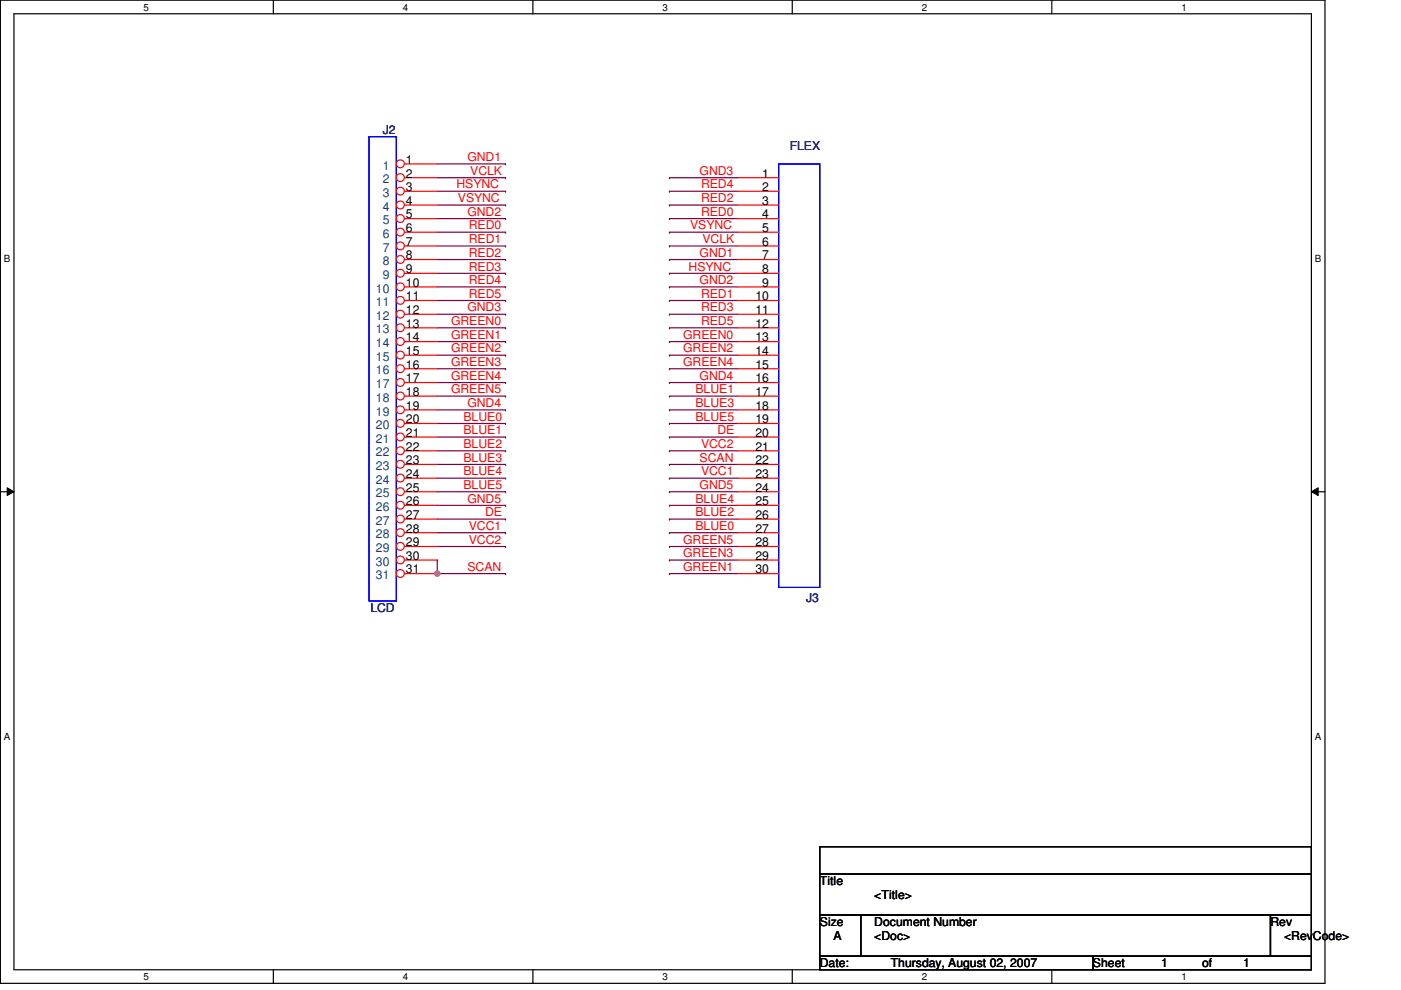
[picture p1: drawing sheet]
<svg xmlns="http://www.w3.org/2000/svg" width="297mm" height="210mm" viewBox="0 0 297 210" stroke-linecap="round" stroke-linejoin="round" font-family="sans-serif">
<path d="M.1 0h280.8v208.5h-280.8zM3 2.9h275v202.7h-275z" fill="none" stroke="#000" stroke-width=".25"/>
<g fill="#fff">
<path d="M30.4 .3h1.2v2.4h-1.2z"/>
<path d="M30.4 205.9h1.2v2.3h-1.2z"/>
</g>
<path d="M58 0v2.9M58 205.6v2.9" fill="none" stroke="#000" stroke-width=".25"/>
<g fill="#fff">
<path d="M85.4 .3h1.2v2.4h-1.2z"/>
<path d="M85.4 205.9h1.2v2.3h-1.2z"/>
</g>
<path d="M113 0v2.9M113 205.6v2.9" fill="none" stroke="#000" stroke-width=".25"/>
<g fill="#fff">
<path d="M140.5 .3h1.1v2.4h-1.1z"/>
<path d="M140.5 205.9h1.1v2.3h-1.1z"/>
</g>
<path d="M168 0v2.9M168 205.6v2.9" fill="none" stroke="#000" stroke-width=".25"/>
<g fill="#fff">
<path d="M195.4 .3h1.2v2.4h-1.2z"/>
<path d="M195.4 205.9h1.2v2.3h-1.2z"/>
</g>
<path d="M223 0v2.9M223 205.6v2.9" fill="none" stroke="#000" stroke-width=".25"/>
<g fill="#fff">
<path d="M250.5 .3h1.1v2.4h-1.1z"/>
<path d="M250.5 205.9h1.1v2.3h-1.1z"/>
<path d="M.8 53.6h1.4v2.3h-1.4z"/>
<path d="M278.8 53.6h1.3v2.3h-1.3z"/>
<path d="M.8 154.9h1.4v2.4h-1.4z"/>
<path d="M278.8 154.9h1.3v2.4h-1.3z"/>
</g>
<path d="M.1 104.3h2.9M278 104.3h2.9" fill="none" stroke="#000" stroke-width=".25"/>
<path d="M1.5 103.4l1.5 .9-1.5 .8zM278 104.3l1.5-.9v1.7z" fill="#000"/>
<path d="M1.5 103.4l1.5 .9-1.5 .8zM278 104.3l1.5-.9v1.7z" fill="none" stroke="#000" stroke-width=".21"/>
<g fill="none" stroke="#800040" stroke-width=".25">
<path d="M92.7 34.8h14.5M92.7 37.7h14.5M107.2 34.8h.1M107.2 37.7h.1M92.7 40.6h14.5M92.7 43.5h14.5M92.7 46.4h14.5M92.7 58h14.5M92.7 55h14.5M92.7 52.2h14.5M92.7 49.2h14.5M107.2 40.6h.1"/>
<path d="M107.2 43.5h.1M107.2 46.4h.1M107.2 58h.1M107.2 55h.1M107.2 52.2h.1M107.2 49.2h.1M92.7 63.7h14.5M92.7 60.8h14.5M92.7 78.2h14.5M92.7 75.3h14.5M92.7 72.4h14.5M92.7 69.5h14.5"/>
<path d="M92.7 66.6h14.5M107.2 63.7h.1M107.2 60.8h.1M107.2 78.2h.1M107.2 75.3h.1M107.2 72.4h.1M107.2 69.5h.1M107.2 66.6h.1M92.7 81.1h14.5M92.7 98.5h14.5M92.7 95.6h14.5M92.7 92.7h14.5"/>
<path d="M92.7 89.8h14.5M92.7 86.9h14.5M92.7 84h14.5M107.2 81.1h.1M107.2 98.5h.1M107.2 95.6h.1M107.2 92.7h.1M107.2 89.8h.1M107.2 86.9h.1M107.2 84h.1M92.7 115.9h14.5M92.7 112.9h14.5"/>
<path d="M92.7 110.1h14.5M92.7 107.1h14.5M92.7 104.3h14.5M92.7 101.4h14.5M107.2 115.9h.1M107.2 112.9h.1M107.2 110.1h.1M107.2 107.1h.1M107.2 104.3h.1M107.2 101.4h.1M92.7 121.6h14.5M107.2 121.6h.1"/>
</g>
<circle cx="92.7" cy="121.6" r=".56" fill="#f0f"/>
<circle cx="92.7" cy="121.6" r=".56" fill="none" stroke="#f0f" stroke-width=".25"/>
<g fill="none" stroke="#800040" stroke-width=".25">
<path d="M141.9 37.7h.1M141.9 37.7h14.5M141.9 40.6h.1M141.9 43.5h.1M141.9 46.4h.1M141.9 49.2h.1M141.9 52.2h.1M141.9 55h.1M141.9 58h.1M141.9 40.6h14.5M141.9 43.5h14.5M141.9 46.4h14.5"/>
<path d="M141.9 49.2h14.5M141.9 52.2h14.5M141.9 55h14.5M141.9 58h14.5M141.9 60.8h.1M141.9 63.7h.1M141.9 66.6h.1M141.9 69.5h.1M141.9 72.4h.1M141.9 75.3h.1M141.9 78.2h.1M141.9 60.8h14.5"/>
<path d="M141.9 63.7h14.5M141.9 66.6h14.5M141.9 69.5h14.5M141.9 72.4h14.5M141.9 75.3h14.5M141.9 78.2h14.5M141.9 81.1h.1M141.9 84h.1M141.9 86.9h.1M141.9 89.8h.1M141.9 92.7h.1M141.9 95.6h.1"/>
<path d="M141.9 98.5h.1M141.9 81.1h14.5M141.9 84h14.5M141.9 86.9h14.5M141.9 89.8h14.5M141.9 92.7h14.5M141.9 95.6h14.5M141.9 98.5h14.5M92.7 118.7h.1M92.7 118.7v2.9M141.9 101.4h.1M141.9 104.3h.1"/>
<path d="M141.9 107.1h.1M141.9 110.1h.1M141.9 112.9h.1M141.9 115.9h.1M141.9 118.7h.1M141.9 101.4h14.5M141.9 104.3h14.5M141.9 107.1h14.5M141.9 110.1h14.5M141.9 112.9h14.5M141.9 115.9h14.5M141.9 118.7h14.5"/>
<path d="M141.9 121.6h.1M141.9 121.6h14.5"/>
</g>
<path d="M173.8 179.5h104.2v5.8h-104.2zM173.8 185.3h104.2v8.7h-104.2zM173.8 194h8.7v8.7h-8.7zM182.5 194h86.9v8.7h-86.9zM269.4 194h8.6v8.7h-8.6zM173.8 202.7h57.9v2.9h-57.9zM231.7 202.7h46.3v2.9h-46.3z" fill="none" stroke="#000" stroke-width=".25"/>
<path d="M78.2 29h5.8v98.4h-5.8zM165.1 34.8h8.7v89.7h-8.7z" fill="none" stroke="#00f" stroke-width=".25"/>
<g fill="none" stroke="#f00" stroke-width=".25">
<path d="M156.4 37.7h8.7M156.4 40.6h8.7M156.4 43.5h8.7M156.4 46.4h8.7M156.4 49.2h8.7M156.4 52.2h8.7M156.4 55h8.7M156.4 58h8.7M156.4 60.8h8.7M156.4 63.7h8.7M156.4 66.6h8.7M156.4 69.5h8.7"/>
<path d="M156.4 72.4h8.7M156.4 75.3h8.7M156.4 78.2h8.7M156.4 81.1h8.7M156.4 84h8.7M156.4 86.9h8.7M156.4 89.8h8.7M156.4 92.7h8.7M156.4 95.6h8.7M156.4 98.5h8.7M156.4 101.4h8.7M156.4 104.3h8.7"/>
<path d="M156.4 107.1h8.7M156.4 110.1h8.7M156.4 112.9h8.7M156.4 115.9h8.7M156.4 118.7h8.7M156.4 121.6h8.7"/>
</g>
<circle cx="84.9" cy="34.7" r=".84" fill="#fff"/>
<g fill="none" stroke="#f00" stroke-width=".25">
<path d="M85.8 34.8h6.9"/>
<circle cx="84.9" cy="34.7" r=".84"/>
</g>
<circle cx="84.9" cy="37.7" r=".84" fill="#fff"/>
<g fill="none" stroke="#f00" stroke-width=".25">
<path d="M85.8 37.7h6.9"/>
<circle cx="84.9" cy="37.7" r=".84"/>
</g>
<circle cx="84.9" cy="40.5" r=".84" fill="#fff"/>
<g fill="none" stroke="#f00" stroke-width=".25">
<path d="M85.8 40.6h6.9"/>
<circle cx="84.9" cy="40.5" r=".84"/>
</g>
<circle cx="84.9" cy="43.5" r=".84" fill="#fff"/>
<g fill="none" stroke="#f00" stroke-width=".25">
<path d="M85.8 43.5h6.9"/>
<circle cx="84.9" cy="43.5" r=".84"/>
</g>
<circle cx="84.9" cy="46.3" r=".84" fill="#fff"/>
<g fill="none" stroke="#f00" stroke-width=".25">
<path d="M85.8 46.4h6.9"/>
<circle cx="84.9" cy="46.3" r=".84"/>
</g>
<circle cx="84.9" cy="49.2" r=".84" fill="#fff"/>
<g fill="none" stroke="#f00" stroke-width=".25">
<path d="M85.8 49.2h6.9"/>
<circle cx="84.9" cy="49.2" r=".84"/>
</g>
<circle cx="84.9" cy="52.1" r=".84" fill="#fff"/>
<g fill="none" stroke="#f00" stroke-width=".25">
<path d="M85.8 52.2h6.9"/>
<circle cx="84.9" cy="52.1" r=".84"/>
</g>
<circle cx="84.9" cy="55" r=".84" fill="#fff"/>
<g fill="none" stroke="#f00" stroke-width=".25">
<path d="M85.8 55h6.9"/>
<circle cx="84.9" cy="55" r=".84"/>
</g>
<circle cx="84.9" cy="57.9" r=".84" fill="#fff"/>
<g fill="none" stroke="#f00" stroke-width=".25">
<path d="M85.8 58h6.9"/>
<circle cx="84.9" cy="57.9" r=".84"/>
</g>
<circle cx="84.9" cy="60.8" r=".84" fill="#fff"/>
<g fill="none" stroke="#f00" stroke-width=".25">
<path d="M85.8 60.8h6.9"/>
<circle cx="84.9" cy="60.8" r=".84"/>
</g>
<circle cx="84.9" cy="63.7" r=".84" fill="#fff"/>
<g fill="none" stroke="#f00" stroke-width=".25">
<path d="M85.8 63.7h6.9"/>
<circle cx="84.9" cy="63.7" r=".84"/>
</g>
<circle cx="84.9" cy="66.6" r=".84" fill="#fff"/>
<g fill="none" stroke="#f00" stroke-width=".25">
<path d="M85.8 66.6h6.9"/>
<circle cx="84.9" cy="66.6" r=".84"/>
</g>
<circle cx="84.9" cy="69.5" r=".84" fill="#fff"/>
<g fill="none" stroke="#f00" stroke-width=".25">
<path d="M85.8 69.5h6.9"/>
<circle cx="84.9" cy="69.5" r=".84"/>
</g>
<circle cx="84.9" cy="72.4" r=".84" fill="#fff"/>
<g fill="none" stroke="#f00" stroke-width=".25">
<path d="M85.8 72.4h6.9"/>
<circle cx="84.9" cy="72.4" r=".84"/>
</g>
<circle cx="84.9" cy="75.3" r=".84" fill="#fff"/>
<g fill="none" stroke="#f00" stroke-width=".25">
<path d="M85.8 75.3h6.9"/>
<circle cx="84.9" cy="75.3" r=".84"/>
</g>
<circle cx="84.9" cy="78.2" r=".84" fill="#fff"/>
<g fill="none" stroke="#f00" stroke-width=".25">
<path d="M85.8 78.2h6.9"/>
<circle cx="84.9" cy="78.2" r=".84"/>
</g>
<circle cx="84.9" cy="81.1" r=".84" fill="#fff"/>
<g fill="none" stroke="#f00" stroke-width=".25">
<path d="M85.8 81.1h6.9"/>
<circle cx="84.9" cy="81.1" r=".84"/>
</g>
<circle cx="84.9" cy="84" r=".84" fill="#fff"/>
<g fill="none" stroke="#f00" stroke-width=".25">
<path d="M85.8 84h6.9"/>
<circle cx="84.9" cy="84" r=".84"/>
</g>
<circle cx="84.9" cy="86.9" r=".84" fill="#fff"/>
<g fill="none" stroke="#f00" stroke-width=".25">
<path d="M85.8 86.9h6.9"/>
<circle cx="84.9" cy="86.9" r=".84"/>
</g>
<circle cx="84.9" cy="89.8" r=".84" fill="#fff"/>
<g fill="none" stroke="#f00" stroke-width=".25">
<path d="M85.8 89.8h6.9"/>
<circle cx="84.9" cy="89.8" r=".84"/>
</g>
<circle cx="84.9" cy="92.6" r=".84" fill="#fff"/>
<g fill="none" stroke="#f00" stroke-width=".25">
<path d="M85.8 92.7h6.9"/>
<circle cx="84.9" cy="92.6" r=".84"/>
</g>
<circle cx="84.9" cy="95.6" r=".84" fill="#fff"/>
<g fill="none" stroke="#f00" stroke-width=".25">
<path d="M85.8 95.6h6.9"/>
<circle cx="84.9" cy="95.6" r=".84"/>
</g>
<circle cx="84.9" cy="98.4" r=".84" fill="#fff"/>
<g fill="none" stroke="#f00" stroke-width=".25">
<path d="M85.8 98.5h6.9"/>
<circle cx="84.9" cy="98.4" r=".84"/>
</g>
<circle cx="84.9" cy="101.4" r=".84" fill="#fff"/>
<g fill="none" stroke="#f00" stroke-width=".25">
<path d="M85.8 101.4h6.9"/>
<circle cx="84.9" cy="101.4" r=".84"/>
</g>
<circle cx="84.9" cy="104.2" r=".84" fill="#fff"/>
<g fill="none" stroke="#f00" stroke-width=".25">
<path d="M85.8 104.3h6.9"/>
<circle cx="84.9" cy="104.2" r=".84"/>
</g>
<circle cx="84.9" cy="107.1" r=".84" fill="#fff"/>
<g fill="none" stroke="#f00" stroke-width=".25">
<path d="M85.8 107.1h6.9"/>
<circle cx="84.9" cy="107.1" r=".84"/>
</g>
<circle cx="84.9" cy="110" r=".84" fill="#fff"/>
<g fill="none" stroke="#f00" stroke-width=".25">
<path d="M85.8 110.1h6.9"/>
<circle cx="84.9" cy="110" r=".84"/>
</g>
<circle cx="84.9" cy="112.9" r=".84" fill="#fff"/>
<g fill="none" stroke="#f00" stroke-width=".25">
<path d="M85.8 112.9h6.9"/>
<circle cx="84.9" cy="112.9" r=".84"/>
</g>
<circle cx="84.9" cy="115.8" r=".84" fill="#fff"/>
<g fill="none" stroke="#f00" stroke-width=".25">
<path d="M85.8 115.9h6.9"/>
<circle cx="84.9" cy="115.8" r=".84"/>
</g>
<circle cx="84.9" cy="118.7" r=".84" fill="#fff"/>
<g fill="none" stroke="#f00" stroke-width=".25">
<path d="M85.8 118.7h6.9"/>
<circle cx="84.9" cy="118.7" r=".84"/>
</g>
<circle cx="84.9" cy="121.6" r=".84" fill="#fff"/>
<g fill="none" stroke="#f00" stroke-width=".25">
<path d="M85.8 121.6h6.9"/>
<circle cx="84.9" cy="121.6" r=".84"/>
</g>
<circle cx="92.7" cy="121.6" r=".56" fill="#f0f"/>
<circle cx="92.7" cy="121.6" r=".56" fill="none" stroke="#f0f" stroke-width=".25"/>
<g font-size="2.6" fill="#000080">
<text x="81.1" y="28.4">J2</text>
<text x="167.4" y="31.9">FLEX</text>
<text x="78.5" y="129.8">LCD</text>
<text x="170.9" y="127.7">J3</text>
</g>
<g font-size="2.6" fill="#004080">
<text x="81.1" y="35.9">1</text>
<text x="81.1" y="38.9">2</text>
<text x="81.1" y="41.7">3</text>
<text x="81.1" y="44.7">4</text>
<text x="81.1" y="47.5">5</text>
<text x="81.1" y="50.4">6</text>
<text x="81.1" y="53.3">7</text>
<text x="81.1" y="56.2">8</text>
<text x="81.1" y="59.1">9</text>
<text x="79.7" y="62">10</text>
<text x="79.7" y="64.9">11</text>
<text x="79.7" y="67.8">12</text>
<text x="79.7" y="70.7">13</text>
<text x="79.7" y="73.6">14</text>
<text x="79.7" y="76.5">15</text>
<text x="79.7" y="79.4">16</text>
<text x="79.7" y="82.3">17</text>
<text x="79.7" y="85.2">18</text>
<text x="79.7" y="88.1">19</text>
<text x="79.7" y="91">20</text>
<text x="79.7" y="93.9">21</text>
<text x="79.7" y="96.8">22</text>
<text x="79.7" y="99.7">23</text>
<text x="79.7" y="102.6">24</text>
<text x="79.7" y="105.5">25</text>
<text x="79.7" y="108.3">26</text>
<text x="79.7" y="111.3">27</text>
<text x="79.7" y="114.1">28</text>
<text x="79.7" y="117.1">29</text>
<text x="79.7" y="119.9">30</text>
<text x="79.7" y="122.8">31</text>
</g>
<g font-size="2.6">
<text x="86.1" y="34.7">1</text>
<text x="86.1" y="37.6">2</text>
<text x="86.1" y="40.5">3</text>
<text x="161.6" y="37.6">1</text>
<text x="161.6" y="40.5">2</text>
<text x="86.1" y="43.4">4</text>
<text x="86.1" y="46.3">5</text>
<text x="161.6" y="43.4">3</text>
<text x="161.6" y="46.3">4</text>
<text x="86.1" y="49.2">6</text>
<text x="86.1" y="52.1">7</text>
<text x="161.6" y="49.2">5</text>
<text x="161.6" y="52.1">6</text>
<text x="86.1" y="55">8</text>
<text x="86.1" y="57.9">9</text>
<text x="161.6" y="55">7</text>
<text x="161.6" y="57.9">8</text>
<text x="86.1" y="60.8">10</text>
<text x="86.1" y="63.7">11</text>
<text x="160.2" y="63.7">10</text>
<text x="161.6" y="60.8">9</text>
<text x="86.1" y="66.6">12</text>
<text x="86.1" y="69.5">13</text>
<text x="160.2" y="66.6">11</text>
<text x="160.2" y="69.5">12</text>
<text x="86.1" y="72.4">14</text>
<text x="86.1" y="75.3">15</text>
<text x="160.2" y="72.4">13</text>
<text x="160.2" y="75.3">14</text>
<text x="86.1" y="78.1">16</text>
<text x="86.1" y="81.1">17</text>
<text x="86.1" y="83.9">18</text>
<text x="160.2" y="78.1">15</text>
<text x="160.2" y="81.1">16</text>
<text x="160.2" y="83.9">17</text>
<text x="86.1" y="86.9">19</text>
<text x="86.1" y="89.7">20</text>
<text x="160.2" y="86.9">18</text>
<text x="160.2" y="89.7">19</text>
<text x="86.1" y="92.6">21</text>
<text x="86.1" y="95.5">22</text>
<text x="160.2" y="92.6">20</text>
<text x="160.2" y="95.5">21</text>
<text x="86.1" y="98.4">23</text>
<text x="86.1" y="101.3">24</text>
<text x="160.2" y="98.4">22</text>
<text x="160.2" y="101.3">23</text>
<text x="86.1" y="104.2">25</text>
<text x="86.1" y="107.1">26</text>
<text x="160.2" y="104.2">24</text>
<text x="160.2" y="107.1">25</text>
<text x="86.1" y="110">27</text>
<text x="86.1" y="112.9">28</text>
<text x="160.2" y="110">26</text>
<text x="160.2" y="112.9">27</text>
<text x="86.1" y="115.8">29</text>
<text x="86.1" y="118.7">30</text>
<text x="160.2" y="115.8">28</text>
<text x="160.2" y="118.7">29</text>
<text x="86.1" y="121.6">31</text>
<text x="160.2" y="121.6">30</text>
<text x="173.8" y="187.7">Title</text>
<text x="185.4" y="190.6">&lt;Title&gt;</text>
<text x="173.8" y="196.3">Size</text>
<text x="185.4" y="196.3">Document Number</text>
<text x="269.4" y="196.3">Rev</text>
<text x="176.7" y="199.3">A</text>
<text x="185.4" y="199.3">&lt;Doc&gt;</text>
<text x="272.2" y="199.3">&lt;RevCode&gt;</text>
<text x="173.8" y="205.1">Date:</text>
<text x="188.8" y="205.1">Thursday, August 02, 2007</text>
<text x="231.7" y="205.1">Sheet</text>
<text x="246.2" y="205.1">1</text>
<text x="254.9" y="205.1">of</text>
<text x="263.6" y="205.1">1</text>
</g>
<g font-size="2.6" fill="#f00">
<text x="99.1" y="34.2">GND1</text>
<text x="96.8" y="40">HSYNC</text>
<text x="99.7" y="37.1">VCLK</text>
<text x="148.3" y="37.1">GND3</text>
<text x="148.6" y="40">RED4</text>
<text x="97.1" y="42.9">VSYNC</text>
<text x="99.1" y="45.8">GND2</text>
<text x="148.6" y="42.9">RED2</text>
<text x="148.6" y="45.8">RED0</text>
<text x="99.4" y="51.6">RED1</text>
<text x="99.4" y="48.6">RED0</text>
<text x="146.3" y="48.6">VSYNC</text>
<text x="148.9" y="51.6">VCLK</text>
<text x="99.4" y="57.4">RED3</text>
<text x="99.4" y="54.4">RED2</text>
<text x="146" y="57.4">HSYNC</text>
<text x="148.3" y="54.4">GND1</text>
<text x="99.4" y="63.1">RED5</text>
<text x="99.4" y="60.2">RED4</text>
<text x="148.3" y="60.2">GND2</text>
<text x="148.6" y="63.1">RED1</text>
<text x="95.6" y="71.8">GREEN1</text>
<text x="95.6" y="68.9">GREEN0</text>
<text x="99.1" y="66">GND3</text>
<text x="144.9" y="71.8">GREEN0</text>
<text x="148.6" y="66">RED3</text>
<text x="148.6" y="68.9">RED5</text>
<text x="95.6" y="77.6">GREEN3</text>
<text x="95.6" y="74.7">GREEN2</text>
<text x="144.9" y="74.7">GREEN2</text>
<text x="144.9" y="77.6">GREEN4</text>
<text x="95.6" y="80.5">GREEN4</text>
<text x="95.6" y="83.4">GREEN5</text>
<text x="147.4" y="83.4">BLUE1</text>
<text x="148.3" y="80.5">GND4</text>
<text x="98.3" y="89.2">BLUE0</text>
<text x="99.1" y="86.3">GND4</text>
<text x="147.4" y="86.3">BLUE3</text>
<text x="147.4" y="89.2">BLUE5</text>
<text x="98.3" y="95">BLUE2</text>
<text x="98.3" y="92.1">BLUE1</text>
<text x="148.6" y="95">VCC2</text>
<text x="152.1" y="92.1">DE</text>
<text x="98.3" y="97.9">BLUE3</text>
<text x="98.3" y="100.8">BLUE4</text>
<text x="148.3" y="97.9">SCAN</text>
<text x="148.6" y="100.8">VCC1</text>
<text x="98.3" y="103.7">BLUE5</text>
<text x="99.1" y="106.6">GND5</text>
<text x="147.4" y="106.6">BLUE4</text>
<text x="148.3" y="103.7">GND5</text>
<text x="99.4" y="112.4">VCC1</text>
<text x="102.9" y="109.5">DE</text>
<text x="147.4" y="109.5">BLUE2</text>
<text x="147.4" y="112.4">BLUE0</text>
<text x="99.4" y="115.3">VCC2</text>
<text x="144.9" y="115.3">GREEN5</text>
<text x="144.9" y="118.2">GREEN3</text>
<text x="99.1" y="121">SCAN</text>
<text x="144.9" y="121">GREEN1</text>
</g>
<g font-size="2.1">
<text x="30.4" y="2.2">5</text>
<text x="85.4" y="2.2">4</text>
<text x="140.5" y="2.2">3</text>
<text x="195.4" y="2.2">2</text>
<text x="250.5" y="2.2">1</text>
<text x=".8" y="55.5">B</text>
<text x="278.8" y="55.5">B</text>
<text x=".8" y="156.8">A</text>
<text x="278.8" y="156.8">A</text>
<text x="30.4" y="207.8">5</text>
<text x="85.4" y="207.8">4</text>
<text x="140.5" y="207.8">3</text>
<text x="195.4" y="207.8">2</text>
<text x="250.5" y="207.8">1</text>
</g>
</svg>
